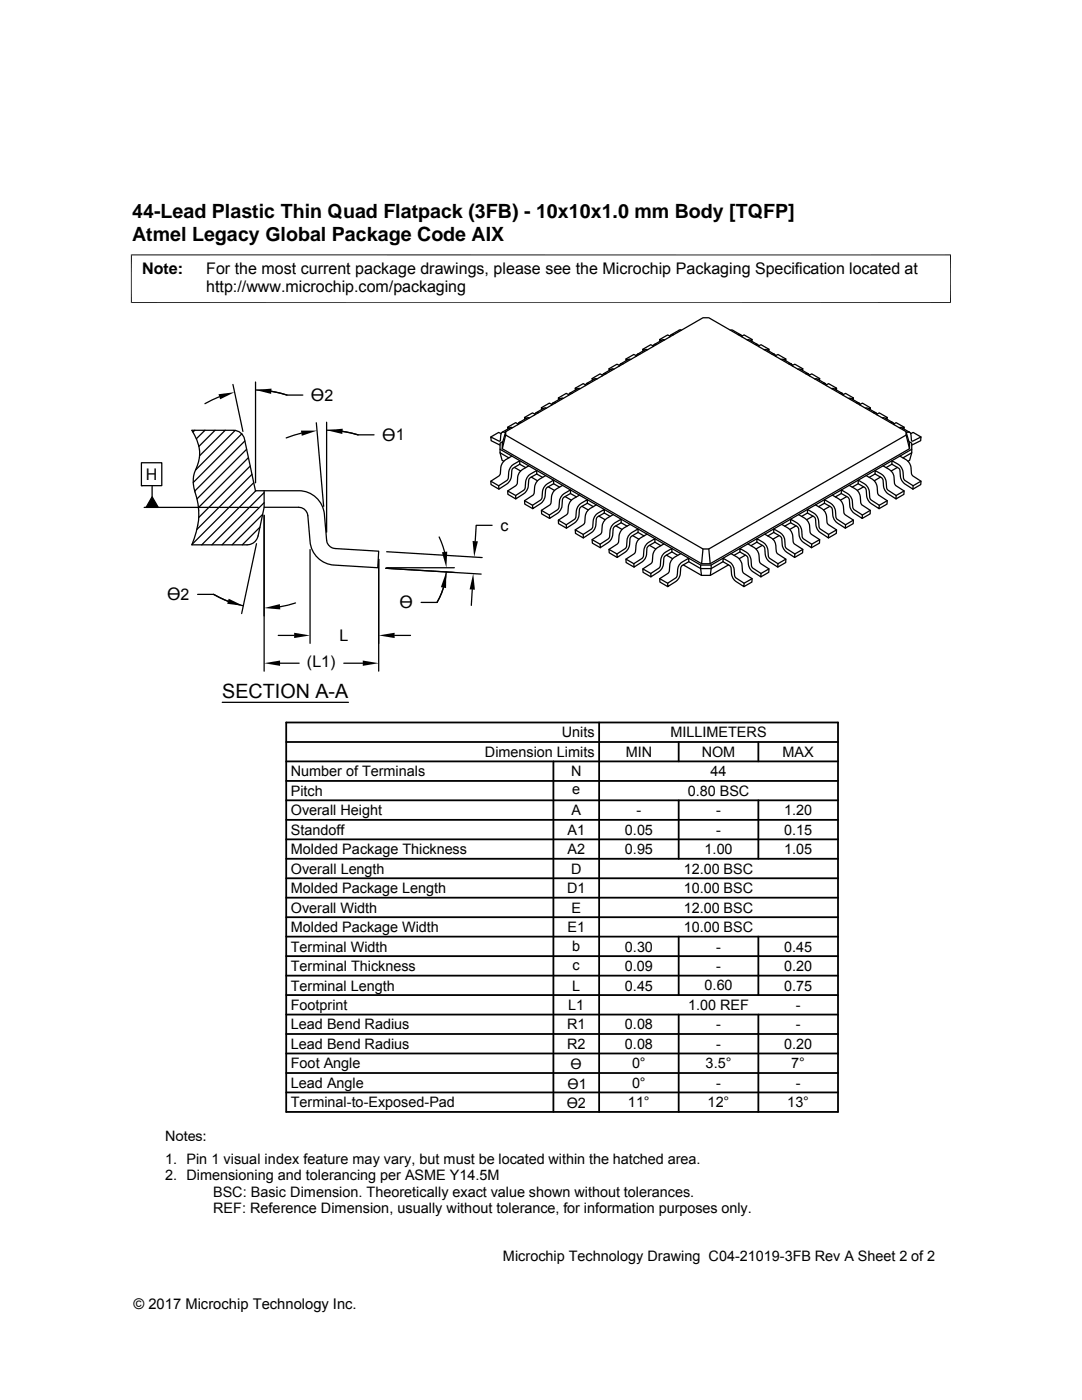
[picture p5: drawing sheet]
<svg xmlns="http://www.w3.org/2000/svg" width="216mm" height="279mm" viewBox="0 0 216 279" stroke-linecap="round" stroke-linejoin="round" font-family="sans-serif">
<g fill="none" stroke="#000" stroke-width=".25">
<path d="M43.8 79.2l-2.9 1.4M46.5 76.7l2 9.4M51 77.8a20.3 20.3 0 0 1 6.3 1h3.1M51 76.2v20.2M54.1 78.1l3.1 .7M111.8 79.6l-.4-.2v.4M112.4 79.5h-.5l-1.6 .9M113.5 78.8l-.5-.3-1.6 .9M114.2 78.5h-.5l-.3 .4M115.1 77.7l-.3-.2v.4M115.8 77.6h-.5l-1.6 .9M116.8 76.8l-.4-.2-1.6 .9"/>
<path d="M117.5 76.5h-.4l-.3 .5M118.5 75.7l-.3-.2v.4M119.1 75.6h-.5l-1.5 .9M120.2 74.9l-.5-.3-1.5 .9M120.9 74.6h-.5l-.2 .4M121.9 73.8l-.4-.2 .1 .4M122.5 73.7h-.5l-1.6 .9M123.6 72.9l-.5-.2-1.6 .9M124.3 72.6h-.5l-.3 .5M125.2 71.8l-.3-.2v.4M125.9 71.7h-.5l-1.6 .9M127 71l-.5-.3-1.6 .9"/>
<path d="M127.7 70.7h-.5l-.3 .4M128.6 69.9l-.3-.2v.4M129.2 69.8h-.4l-1.6 .9M130.3 69l-.4-.2-1.6 .9M131 68.7l-.5 .1-.2 .4M132 67.9l-.4-.1 .1 .3M132.6 67.8h-.4l-1.7 1M133.7 67.1l-.5-.3-1.6 1M134.4 66.8h-.5l-.3 .4M136 65.9l-.4-.1-1.7 1M145.7 65.9l.4-.1 1.7 1M147.3 66.8h.5"/>
<path d="M147.8 66.8l.3 .4M148 67.1l.5-.3 1.6 1M149.1 67.8h.4l1.7 1M149.7 67.9l.4-.1-.1 .3M150.7 68.7l.5 .1M151.2 68.8l.2 .4M151.4 69l.4-.2 1.6 .9M152.5 69.8h.5l1.5 .9M153.1 69.9l.3-.2v.4M154.1 70.7h.4M154.5 70.7l.3 .4M154.7 71l.5-.3 1.6 .9"/>
<path d="M155.8 71.7h.5l1.6 .9M156.5 71.8l.3-.2v.4M157.9 72.6h-.5M157.9 72.6l.3 .5M158.1 72.9l.5-.2 1.6 .9M159.2 73.7h.5l1.6 .9M159.8 73.8l.4-.2-.1 .4M161.3 74.6h-.5M161.3 74.6l.2 .4M161.5 74.9l.5-.3 1.6 .9M162.6 75.6h.5l1.6 .9M163.2 75.7l.4-.2-.1 .4"/>
<path d="M164.7 76.5h-.5M164.7 76.5l.2 .5M164.9 76.8l.4-.2 1.6 .9M165.9 77.6h.5l1.6 .9M166.6 77.7l.3-.2v.4M168 78.5h-.5M168 78.5l.3 .4M168.2 78.8l.5-.3 1.6 .9M169.3 79.5h.5l1.6 .9M169.9 79.6l.4-.2v.4M28.2 92.4h4.1v4.5h-4.1zM28.2 96.9h.1"/>
<path d="M30.4 96.9v2.2M30.4 99.1l1.2 2.2h-2.5zM38.9 85.9l-.4 .3M40.9 85.9l-1.7 1.7M42.9 85.9l-3.2 3.2M44.9 85.9l-5.1 5.1M46.9 85.9l-7.9 7.9M48.2 86.6l-9.6 9.7M48.9 88l-10 10M49.2 89.7l-9.9 9.9M49.6 91.3l-10 10M49.9 93l-10.2 10.3"/>
<path d="M50.3 94.7l-11 11M50.6 96.3l-12.3 12.3M51.1 97.9l-10.8 10.8M52.7 97.9v3.3l-1.2 5.8a2.25 2.25 0 0 1-2.2 1.7h-11a14.5 14.5 0 0 0 .4-11.4 6.1 6.1 0 0 1 .7-4.4 7.3 7.3 0 0 0-1.1-7h8.3a2.25 2.25 0 0 1 2.2 1.8l2.2 10.2h8.6a5.2 5.2 0 0 1 5.1 4.7l.5 5.2a1.84 1.84 0 0 0 1.7 1.7l8.7 .5-.2 3.3-8.7-.5a5.1 5.1 0 0 1-4.8-4.7l-.5-5.2a1.86 1.86 0 0 0-1.8-1.7h-6.9M52.7 98.3l-10.4 10.4M60.1 86.4l-3 1M63.1 84.4l1.5 16.6M65.2 84.3v21.9M65.2 85.9a21.3 21.3 0 0 1 6.3 .9M68.3 86.1l3.1 .7M71.5 86.8h3.1M97.9 96l1.6 .9"/>
<path d="M99.8 90.4l.4 1.5 .3 .2M99.8 89.7v.7l1.7 1M100 86.6l-.5-.3-1.6 .9M100.4 88.1l-.6 .3v1.3l40 23.1h2.1l40-23.1v-1.3l-.5-.3M100.8 86.3l-.4-.1-.4 .3-.2 1.5-1.9-.8 .1 .7 1.8 .9M100.9 86.1l39.4-22.7h1.1l39.4 22.7v.7l-39.4 22.8h-1.1l-39.4-22.8zM100.9 86.1l-.7 2.4v1.1l39.8 22.9h1.7l39.8-22.9v-1.1l-.7-2.3M100.9 86.8l-.7 2.8M101.3 98l1.6 .9M101.7 85.4l-.4-.1v.3M102.1 92.9l1.6-1v.7l-1.4 .9-.2 .4a2.86 2.86 0 0 1-.9 2.7l-1.7 1v-.7l1.7-1.1 .2-.4a3.1 3.1 0 0 1 .7-2.5zM102.2 91a3.1 3.1 0 0 0-2.4 3.6l-.3 .4-1.6 1 .1 .7 1.5 .9"/>
<path d="M102.3 85.3h-.4l-1.7 1M102.6 93.3l1.3 .7M103.4 84.6l-.5-.3-1.6 1M103.7 92.6l1.2 .7M104.1 84.3h-.5l-.3 .5M104.7 99.9l1.6 .9M105 83.5l-.3-.2v.4M105.5 94.9l1.6-1v.7l-1.3 .7-.3 .6a2.86 2.86 0 0 1-1 2.6l-1.6 1.1v-.7l1.7-1.1 .2-.5a3.1 3.1 0 0 1 .7-2.4zM105.5 93a3.1 3.1 0 0 0-2.3 3.5l-.3 .4-1.6 1.1v.7l1.6 .9M105.6 83.4h-.4l-1.6 .9M106 95.2l1.3 .7M106.7 82.7l-.4-.3-1.6 .9"/>
<path d="M107.1 94.6l1.2 .7M107.4 82.4h-.4l-.3 .4M108.4 81.6l-.4-.2 .1 .3M108.9 96.8l1.6-1v.7l-1.3 .8-.3 .5a3.4 3.4 0 0 1-2.6 3.7v-.7l1.6-1 .3-.5a3 3 0 0 1 .7-2.5zM108.9 94.9a3.1 3.1 0 0 0-2.3 3.6l-.2 .3-1.7 1.1v.7l1.6 .9M109 81.4l-.5 .1-1.5 .9M109.4 97.2l1.2 .7M110.1 80.7l-.5-.2-1.6 .9M110.5 96.5l1.2 .7M110.8 80.4h-.5l-.2 .5M112.2 98.8l1.6-1v.7l-1.2 .7-.4 .6a3.4 3.4 0 0 1-2.5 3.7l-.1-.7 1.7-1.1 .2-.5a2.89 2.89 0 0 1 .7-2.4zM112.3 96.9a3.1 3.1 0 0 0-2.4 3.5l-.2 .4-1.7 1.1 .1 .7 1.6 .9"/>
<path d="M112.8 99.1l1.2 .7M113.8 98.5l1.2 .7M115.6 98.8a3.1 3.1 0 0 0-2.3 3.6l-.3 .4-1.6 1v.7l1.6 .9M164.5 99.7a3.1 3.1 0 0 1 2.3 3.6l.2 .3 1.7 1.1v.7a3.8 3.8 0 0 1-2.5-2.2l-.2-1.8-1.5-1zM166.1 98.8a3.1 3.1 0 0 1 2.3 3.6l.3 .4 1.6 1-.1 .7-1.5 .9M167.9 97.8a3.1 3.1 0 0 1 2.3 3.5l.3 .4 1.6 1.1-.1 .7a3.4 3.4 0 0 1-2.5-3.7l-.4-.6-1.2-.7zM167.9 98.5l-1.2 .7M169 99.1l-1.3 .7M169.4 96.9a3.1 3.1 0 0 1 2.4 3.5l.2 .4 1.7 1.1-.1 .7-1.6 .9M170.9 80.4h.5M171.2 95.8a3.1 3.1 0 0 1 2.4 3.6l.2 .4 1.7 1-.1 .7a3.4 3.4 0 0 1-2.6-3.7l-.3-.5-1.3-.8zM171.2 96.5l-1.1 .7"/>
<path d="M171.4 80.4l.2 .5M171.6 80.7l.5-.2 1.6 .9M172.3 97.2l-1.2 .7M172.7 81.4l.5 .1 1.6 .9M172.8 94.9a3.1 3.1 0 0 1 2.3 3.6l.2 .3 1.7 1.1v.7l-1.6 .9M173.3 81.6l.4-.2-.1 .3M174.3 82.4h.5M174.6 93.9a3.1 3.1 0 0 1 2.3 3.5l.3 .5 1.6 1v.7a3.4 3.4 0 0 1-2.6-3.7l-.3-.6-1.3-.7zM174.6 94.6l-1.2 .7M174.8 82.4l.2 .4M175 82.7l.5-.3 1.5 .9M175.7 95.2l-1.2 .7"/>
<path d="M176.1 83.4h.5l1.5 .9M176.2 93a3.1 3.1 0 0 1 2.3 3.5l.3 .4 1.6 1.1v.7l-1.6 .9M176.7 83.5l.3-.2v.4M177 99.9l-1.5 .9M177.6 84.3h.5M178 91.9a3.1 3.1 0 0 1 2.3 3.6l.3 .4 1.6 1v.7a3.8 3.8 0 0 1-2.5-2.2l-.2-1.8-1.5-1zM178 92.6l-1.2 .7M178.1 84.3l.3 .5M178.4 84.6l.4-.3 1.6 1M179.1 93.3l-1.3 .7M179.4 85.3h.4l1.7 1M179.6 91a3.1 3.1 0 0 1 2.3 3.6l.3 .4 1.6 1-.1 .7-1.5 .9"/>
<path d="M180 85.4l.4-.1v.3M180.4 98l-1.6 .9M180.8 86.8l.7 2.8M181.5 86.3l.3 .5 .1 1.2 1.9-.8-.1 .7-1.8 .9M181.5 86.3h-.6M181.7 86.6l.5-.3 1.6 .9M181.9 89.7v.7l-1.7 1M181.9 90.4l-.4 1.5-.3 .2M183.8 96l-1.6 .9M28.8 101.3h22.7M39.4 118.6h3.2a20 20 0 0 0 5.9 2.3M42.6 118.6l2.9 1.4"/>
<path d="M51.2 108.5l-3 13.9M51.9 105.2l-3.6 3.5M52.4 102.7l-6.1 6M52.7 100.3l-8.4 8.4M52.7 102.8v31.1M61.9 109.7v18.7M75.6 111.6v22.3M77 113.4l19 1.2M77.2 113.3h13.5M77.2 110.1l19 1.2M87.6 107.2l1.1 3M88.5 117.3l-1.3 2.9"/>
<path d="M89 114.2a14.1 14.1 0 0 1-1.8 6h-3.2M94.2 117.6l-.2 3.2M98.2 104.8h-3.2l-.2 3.2M108 101.9l1.6 .9M111.4 103.8l1.6 .9M114.8 105.7l1.6 1M115.6 100.7l1.6-1v.7l-1.3 .8-.3 .5a2.91 2.91 0 0 1-1 2.7l-1.6 1v-.7l1.7-1.1 .2-.5a3.1 3.1 0 0 1 .7-2.4zM116.1 101l1.3 .8M117.2 100.4l1.2 .7M118.2 107.7l1.5 .9M119 102.7l1.6-1v.7l-1.3 .7-.3 .6a2.85 2.85 0 0 1-1 2.6l-1.6 1.1v-.7l1.7-1.2 .2-.4a3.1 3.1 0 0 1 .7-2.4zM119 100.8a3.1 3.1 0 0 0-2.3 3.5l-.3 .4-1.6 1v.7l1.6 1"/>
<path d="M119.5 103l1.2 .7M120.6 102.4l1.2 .7M121.5 109.6l1.6 1M122.3 104.6l1.7-1v.7l-1.3 .7-.4 .6a2.91 2.91 0 0 1-.9 2.6l-1.6 1.1-.1-.7 1.6-1 .3-.6a2.99 2.99 0 0 1 .7-2.4zM122.4 102.7a3.1 3.1 0 0 0-2.3 3.6l-.3 .4-1.6 1v.7l1.6 .9M122.9 104.9l1.2 .8M124 104.3l1.1 .7M124.9 111.6l1.6 .9M125.7 106.6l1.6-1v.7l-1.3 .7-.3 .5a2.91 2.91 0 0 1-.9 2.7l-1.7 1.1v-.7l1.7-1.2 .2-.4a2.89 2.89 0 0 1 .7-2.4zM125.7 104.6a3.1 3.1 0 0 0-2.3 3.6l-.3 .4-1.6 1 .1 .7 1.5 1M126.2 106.9l1.3 .7M127.3 106.3l1.2 .7"/>
<path d="M128.3 113.5l1.6 .9M129.1 108.5l1.6-1v.7l-1.3 .7-.3 .6a2.78 2.78 0 0 1-1 2.6l-1.6 1.1v-.7l1.7-1.1 .2-.5a3.1 3.1 0 0 1 .7-2.4zM129.1 106.6l-1.3 .7a2.51 2.51 0 0 0-1 2.6l-.3 .7-1.6 1v.7l1.6 .9M129.6 108.8l1.3 .8M130.7 108.2l1.2 .7M131.6 115.5l1.6 .9M132.4 110.5l1.7-1v.7l-1.3 .7-.3 .5a2.85 2.85 0 0 1-1 2.7l-1.6 1v-.7l1.7-1.1 .2-.4a3.1 3.1 0 0 1 .6-2.4zM132.5 108.5a3.1 3.1 0 0 0-2.3 3.6l-.3 .4-1.6 1v.7l1.6 .9M133 110.8l1.2 .7M134.1 110.2l1.1 .6M135.6 112.6l1.8-1.2v.7l-1.4 .8-.2 .5a2.91 2.91 0 0 1-.9 2.6l-1.7 1.1v-.7l1.6-1a2.22 2.22 0 0 0 .4-1.7zM135.8 110.5a3.1 3.1 0 0 0-2.3 3.5l-.3 .4-1.6 1.1 .1 .7 1.5 .9"/>
<path d="M136.3 112.7l3.7 2.1M137.4 112.1l2.4 1.4M139.8 112.8v.7M139.8 113.5l.2 1.3M140.3 109.6l-.3 2.9M141.4 109.6l.3 2.9M141.9 112.8l-.2 2M144.3 112.1l-2.4 1.4h-2.1M144.3 111.4a3.1 3.1 0 0 1 2.3 3.5l.3 .5 1.6 1-.1 .7a3.7 3.7 0 0 1-2.4-2.2l-.2-1.8-1.5-1zM145.4 112.7l-3.7 2.1h-1.7M145.9 110.5a3.1 3.1 0 0 1 2.3 3.5l.3 .4 1.6 1.1-.1 .7-1.6 .9M147.6 110.2l-1.1 .6"/>
<path d="M147.6 109.5a3.1 3.1 0 0 1 2.4 3.5l.3 .4 1.5 1v.7a3.7 3.7 0 0 1-2.4-2.2l-.2-1.8-1.6-.9zM148.7 110.8l-1.2 .7M149.2 108.5a3.1 3.1 0 0 1 2.4 3.6l.2 .4 1.6 1v.7l-1.6 .9M150.1 115.5l-1.6 .9M151 107.5a3.1 3.1 0 0 1 2.3 3.6l.3 .4 1.6 1v.7a3.8 3.8 0 0 1-2.4-2.2l-.3-1.8-1.5-1zM151 108.2l-1.2 .7M152.1 108.8l-1.2 .8M152.6 106.6l1.3 .7a2.51 2.51 0 0 1 1 2.6l.3 .7 1.6 1v.7l-1.6 .9M153.4 113.5l-1.6 .9M154.4 105.6a3.1 3.1 0 0 1 2.3 3.5l.3 .4 1.6 1.1v.7a3.9 3.9 0 0 1-2.5-2.3l-.2-1.7-1.5-1zM154.4 106.3l-1.2 .7M155.5 106.9l-1.3 .7"/>
<path d="M156 104.6a3.1 3.1 0 0 1 2.3 3.6l.3 .4 1.6 1-.1 .7-1.5 1M156.8 111.6l-1.6 .9M157.8 103.6a3.1 3.1 0 0 1 2.3 3.6l.3 .4 1.6 1-.1 .7a3.7 3.7 0 0 1-2.4-2.2l-.2-1.8-1.5-1zM157.8 104.3l-1.2 .7M158.8 104.9l-1.2 .8M159.3 102.7a3.1 3.1 0 0 1 2.3 3.6l.3 .4 1.7 1-.1 .7-1.6 .9M160.2 109.6l-1.6 1M161.1 101.7a3.1 3.1 0 0 1 2.3 3.5l.3 .4 1.6 1.1v.7a3.7 3.7 0 0 1-2.4-2.3l-.3-1.7-1.5-1zM161.1 102.4l-1.1 .7M162.2 103l-1.2 .7M162.7 100.8a3.1 3.1 0 0 1 2.3 3.5l.3 .4 1.6 1v.7l-1.6 1M163.6 107.7l-1.6 .9"/>
<path d="M164.5 100.4l-1.2 .7M165.6 101l-1.3 .8M166.9 105.7l-1.6 1M170.3 103.8l-1.6 .9M173.7 101.9l-1.6 .9M55.5 126.8h3.2M55.9 132.4h3.8M59 120.3l-3.1 .8M68.6 132.4h3.8M78.7 126.8h3.2M44.3 140.2h25.2"/>
</g>
<path d="M26.1 50.9h163.7M26.2 50.8v9.7M189.7 50.8v9.7M26.1 60.4h163.7" fill="none" stroke="#000" stroke-width=".2"/>
<g fill="#000">
<path d="M43.6 78.7l3.2-.4-2.9 1.4zM51 77.8l3.2-.2-.1 1zM60 85.9h3.3l-3.1 1.1zM65.2 85.9l3.2-.3-.1 1zM30.4 99.1l1.2 2.2h-2.5zM45.6 119.5l2.9 1.4-3.2-.4zM89 114.2v3.2l-1-.2zM88.2 110.2l1-.1-.1 3.2zM94.4 114.5l.4 3.2-1.1-.1zM94.3 108h1.1l-.8 3.2zM52.7 132.4l3.2-.6v1.1zM52.7 121.3l3.1-.7 .1 1z"/>
<path d="M58.7 126.3l3.2 .5-3.2 .5zM72.4 131.8l3.2 .6-3.2 .5zM75.6 126.8l3.1-.5v1z"/>
</g>
<g fill="none" stroke="#000" stroke-width=".36">
<path d="M57.1 159.7h110.1M57.1 155.9h110.1M57.1 152h110.1M57.1 148.1h110.1M57.1 144.2h110.1v77.7h-110.1zM110.4 152v69.9M119.5 144.2v77.7M135.4 148.1v3.9M135.4 159.7v11.7M151.3 148.1v3.9M151.3 159.7v11.7M57.1 163.6h110.1"/>
<path d="M57.1 175.3h110.1M57.1 171.4h110.1M57.1 167.5h110.1M57.1 179.2h110.1M57.1 190.8h110.1M57.1 183h110.1M57.1 198.6h110.1M57.1 186.9h110.1M57.1 194.7h110.1M135.4 186.9v11.7M151.3 186.9v11.7M57.1 210.2h110.1"/>
<path d="M57.1 202.5h110.1M57.1 218h110.1M57.1 206.4h110.1M57.1 214.1h110.1M135.4 202.5v19.4M151.3 202.5v19.4"/>
</g>
<g font-size="3.9">
<text x="26.4" y="43.5">44-Lead Plastic Thin Quad Flatpack (3FB) - 10x10x1.0 mm Body [TQFP]</text>
<text x="26.4" y="48">Atmel Legacy Global Package Code AIX</text>
<text x="44.3" y="139.3">SECTION A-A</text>
</g>
<g font-size="3.5">
<text x="62" y="80.1">ϴ2</text>
<text x="76.3" y="88">ϴ1</text>
<text x="33.4" y="119.8">ϴ2</text>
<text x="79.7" y="121.4">ϴ</text>
</g>
<g font-size="3.2">
<text x="28.4" y="54.6">Note:</text>
<text x="41.1" y="58.3">http://www.microchip.com/packaging</text>
<text x="41.1" y="54.6">For the most current package drawings, please see the Microchip Packaging Specification located at</text>
<text x="29.1" y="95.8">H</text>
<text x="99.8" y="106">c</text>
<text x="67.8" y="128">L</text>
<text x="61.3" y="133.2">(L1)</text>
</g>
<g font-size="2.9">
<text x="112.1" y="147.2">Units</text>
<text x="133.8" y="147.2">MILLIMETERS</text>
<text x="58" y="154.9">Number of Terminals</text>
<text x="96.8" y="151">Dimension Limits</text>
<text x="113.9" y="154.9">N</text>
<text x="124.9" y="151">MIN</text>
<text x="140" y="151">NOM</text>
<text x="141.8" y="154.9">44</text>
<text x="156.1" y="151">MAX</text>
<text x="58" y="158.8">Pitch</text>
<text x="114.2" y="158.5">e</text>
<text x="137.2" y="158.8">0.80 BSC</text>
<text x="58" y="162.7">Overall Height</text>
<text x="58" y="166.6">Standoff</text>
<text x="113.2" y="166.6">A1</text>
<text x="114" y="162.7">A</text>
<text x="124.7" y="166.6">0.05</text>
<text x="127" y="162.7">-</text>
<text x="142.9" y="162.7">-</text>
<text x="142.9" y="166.6">-</text>
<text x="156.5" y="162.7">1.20</text>
<text x="156.5" y="166.6">0.15</text>
<text x="58" y="170.5">Molded Package Thickness</text>
<text x="113.2" y="170.5">A2</text>
<text x="124.7" y="170.5">0.95</text>
<text x="140.6" y="170.5">1.00</text>
<text x="156.5" y="170.5">1.05</text>
<text x="58" y="174.4">Overall Length</text>
<text x="58" y="178.2">Molded Package Length</text>
<text x="113.2" y="178.2">D1</text>
<text x="113.9" y="174.4">D</text>
<text x="136.4" y="174.4">12.00 BSC</text>
<text x="136.4" y="178.2">10.00 BSC</text>
<text x="58" y="182.1">Overall Width</text>
<text x="114" y="182.1">E</text>
<text x="136.4" y="182.1">12.00 BSC</text>
<text x="58" y="189.9">Terminal Width</text>
<text x="58" y="186">Molded Package Width</text>
<text x="113.2" y="186">E1</text>
<text x="114.2" y="189.9">b</text>
<text x="124.7" y="189.9">0.30</text>
<text x="136.4" y="186">10.00 BSC</text>
<text x="142.9" y="189.9">-</text>
<text x="156.5" y="189.9">0.45</text>
<text x="58" y="197.7">Terminal Length</text>
<text x="58" y="193.8">Terminal Thickness</text>
<text x="114.2" y="197.7">L</text>
<text x="114.3" y="193.5">c</text>
<text x="124.7" y="197.7">0.45</text>
<text x="124.7" y="193.8">0.09</text>
<text x="140.6" y="197.7">0.60</text>
<text x="142.9" y="193.8">-</text>
<text x="156.5" y="193.8">0.20</text>
<text x="156.5" y="197.7">0.75</text>
<text x="58" y="201.6">Footprint</text>
<text x="113.4" y="201.6">L1</text>
<text x="137.3" y="201.6">1.00 REF</text>
<text x="158.8" y="201.6">-</text>
<text x="58" y="205.4">Lead Bend Radius</text>
<text x="58" y="209.3">Lead Bend Radius</text>
<text x="113.2" y="205.4">R1</text>
<text x="113.2" y="209.3">R2</text>
<text x="124.7" y="205.4">0.08</text>
<text x="124.7" y="209.3">0.08</text>
<text x="142.9" y="205.4">-</text>
<text x="142.9" y="209.3">-</text>
<text x="156.5" y="209.3">0.20</text>
<text x="158.8" y="205.4">-</text>
<text x="58" y="213.2">Foot Angle</text>
<text x="113.9" y="213.4">ϴ</text>
<text x="126.1" y="213.2">0°</text>
<text x="140.8" y="213.2">3.5°</text>
<text x="157.9" y="213.2">7°</text>
<text x="58" y="221">Terminal-to-Exposed-Pad</text>
<text x="58" y="217.1">Lead Angle</text>
<text x="113.1" y="221.1">ϴ2</text>
<text x="113.3" y="217.3">ϴ1</text>
<text x="125.3" y="221">11°</text>
<text x="126.1" y="217.1">0°</text>
<text x="141.2" y="221">12°</text>
<text x="142.9" y="217.1">-</text>
<text x="157.1" y="221">13°</text>
<text x="158.8" y="217.1">-</text>
<text x="32.9" y="227.6">Notes:</text>
<text x="32.9" y="232.2">1. Pin 1 visual index feature may vary, but must be located within the hatched area.</text>
<text x="32.9" y="235.5">2. Dimensioning and tolerancing per ASME Y14.5M</text>
<text x="42.5" y="238.8">BSC: Basic Dimension. Theoretically exact value shown without tolerances.</text>
<text x="42.5" y="242.2">REF: Reference Dimension, usually without tolerance, for information purposes only.</text>
<text x="100.4" y="251.7">Microchip Technology Drawing C04-21019-3FB Rev A Sheet 2 of 2</text>
<text x="26.6" y="261.3">© 2017 Microchip Technology Inc.</text>
</g>
</svg>
